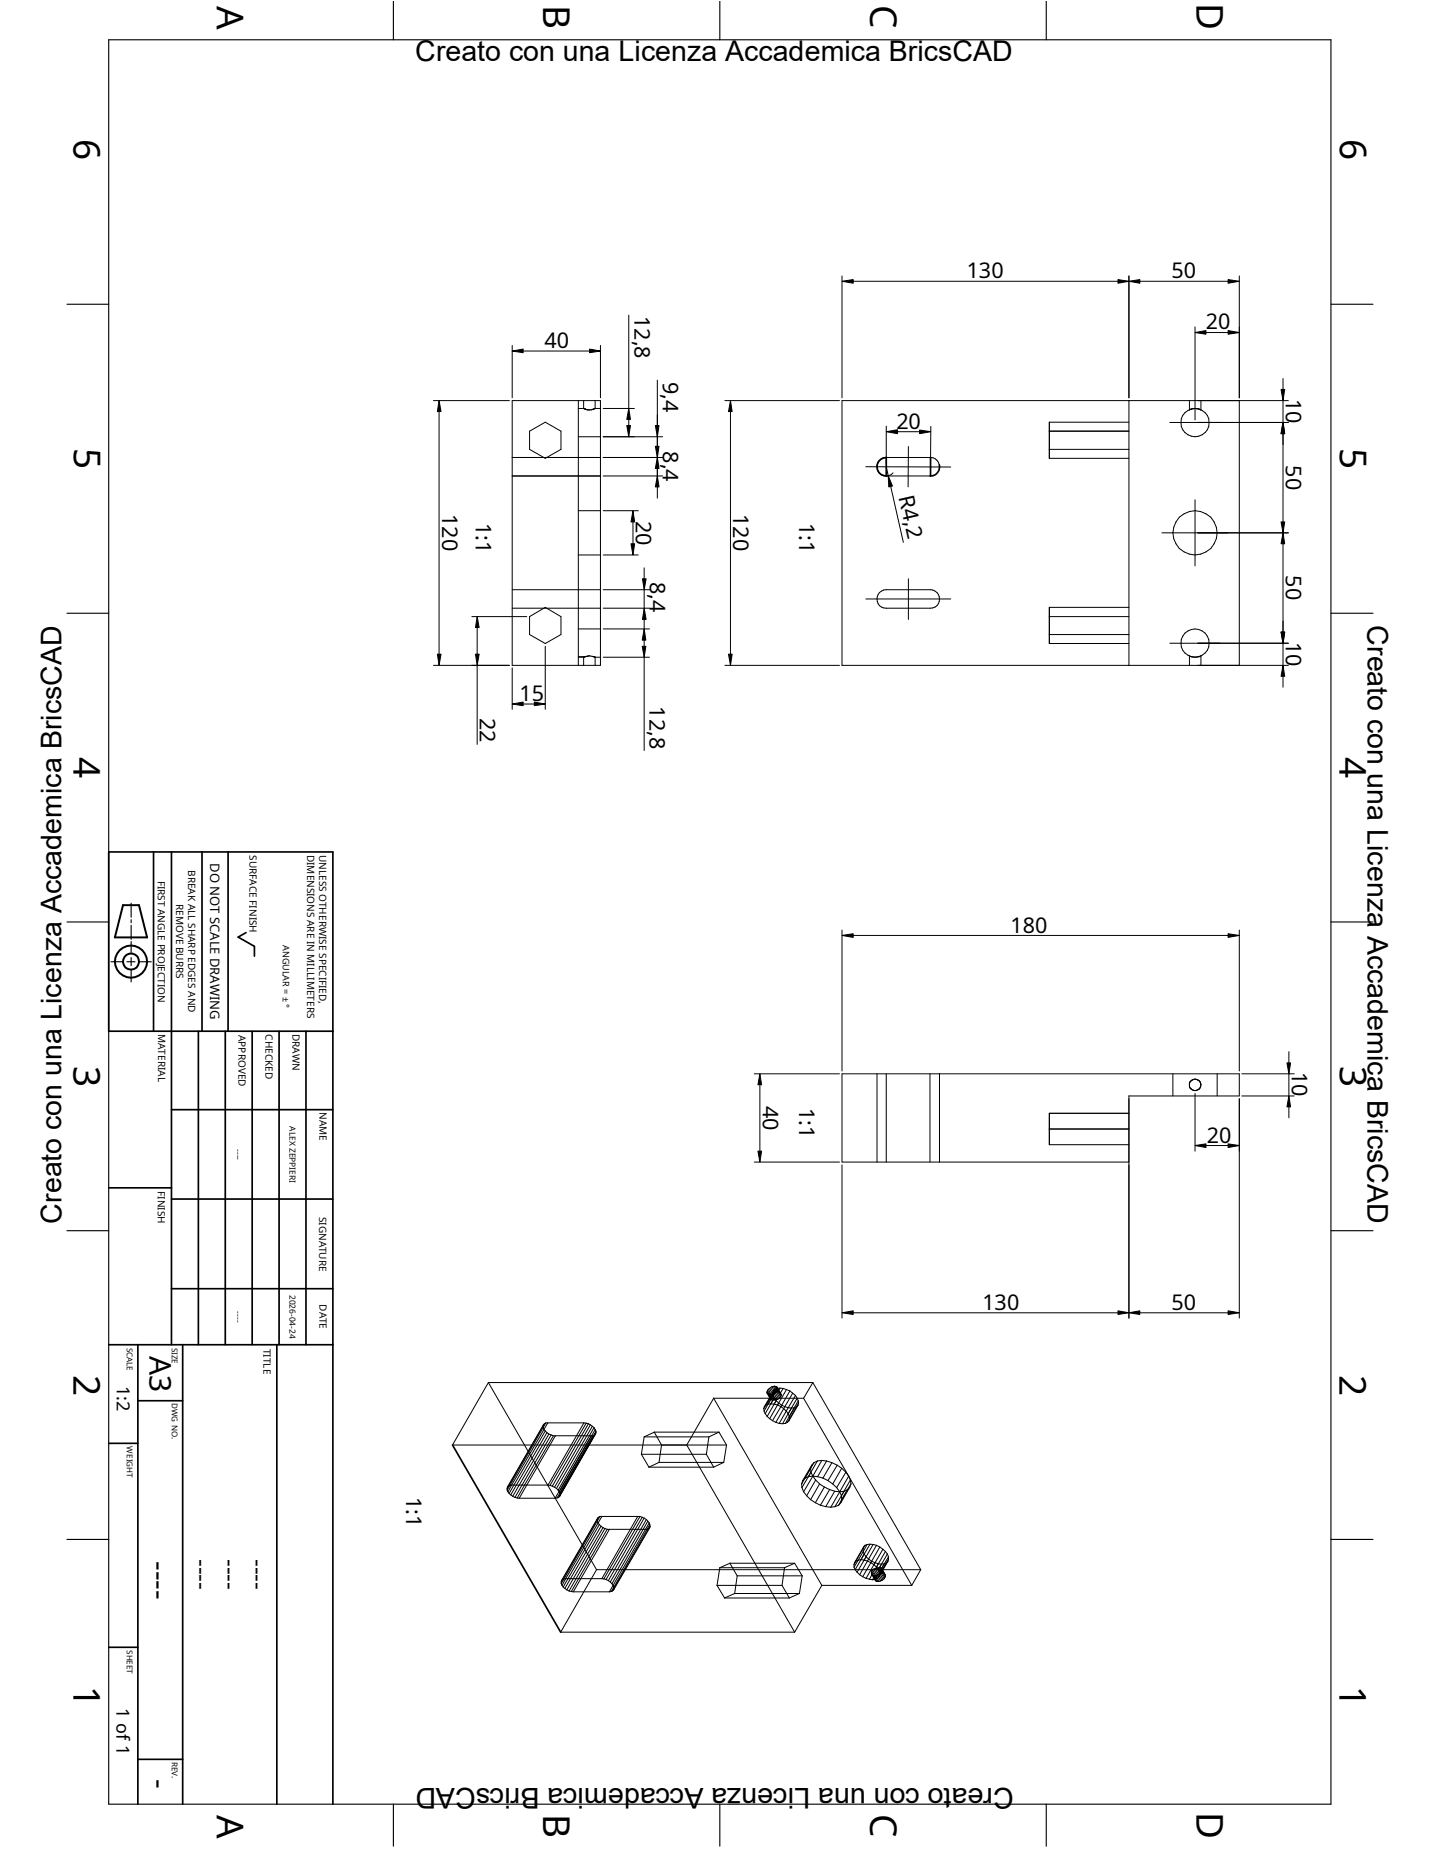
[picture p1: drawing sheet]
<svg xmlns="http://www.w3.org/2000/svg" width="216mm" height="279mm" viewBox="0 0 216 279" stroke-linecap="round" stroke-linejoin="round" font-family="sans-serif">
<g fill="none" stroke="#000" stroke-width=".15">
<path d="M77.4 52.2v7.9M79 53h10.1M90.7 52.2v7.9M95 47.6v14.1M99.3 57.4v15.1M127.2 41.7v18.4M128.9 42.5h40M170.6 41.7v18.4M172.2 42.5h13.3M180.6 49.4v14.1M182.2 50.2h3.3M187.2 41.7v18.4"/>
<path d="M193.8 57.2v1.6M65.5 60.5h11.5M66.3 62.2v36.6M77.4 60.5h13.3v40h-13.3zM77.4 71.9h13.3M77.4 69.1h13.3M80 65.2l2.4-1.4 2.4 1.4v2.7l-2.4 1.4-2.4-1.4zM87.4 61.7h.8M87.4 66h3.3M87.4 77.2h3.3M87.4 60.5v40M88.2 60.5v1.2"/>
<path d="M88.2 61.8l.6 .1 1.1-.1M89.9 60.5v1.2h.8M91.1 71.9h9M91.1 69.1h9M91.1 61.7h4.7M91.1 66h9M91.1 77.2h5.3M95 63.4v.9M95.6 78.9v3.3M99.3 73.6v1.7M109.5 60.5h17.3M110.4 62.2v36.6"/>
<path d="M130.8 70.5l12.8 .1M133.9 64.4v5.7M133.9 70.5l.3 1.4M134.6 73.5l1.9 8.5M134.9 71.5l-.2 .2-.7 .2M135.6 65.2h3.3M137.2 67.5v6.1M140.6 64.4v5.7M141.9 70.6a1.38 1.38 0 0 0-1.3-1.5h-6.7a1.4 1.4 0 0 0-1.4 1.4 1.4 1.4 0 0 0 1.4 1.4h6.7M158.5 67.9h12.1M158.5 65.2h12.1M170.6 63.8h-12.1v5.5h12.1"/>
<path d="M170.6 60.5v40M176.7 63.8h17.9M179.7 60.5v1.4M179.7 61.9h.1M180 61.8l-.3 .1M180 61.8a2.13 2.13 0 0 0-1.2 3.3 2.13 2.13 0 0 0 3.5 0 2.13 2.13 0 0 0-1.2-3.3M180.6 61.7l-.6 .1M180.6 61.7l.5 .1M180.6 75.5v10M181.4 60.5v1.4l-.3-.1M187.2 60.5v40M193.8 60.5v3.3"/>
<path d="M193.8 65.5v13.4M194.6 60.5h-67.4v40h67.4M71.3 93.2h8.3M72.1 94.8v4M77.4 89.1h13.3M77.4 91.9h13.3M80 93.2l2.4-1.4 2.4 1.4v2.7l-2.4 1.3-2.4-1.3zM82.4 97.7v9.5M87.4 99.2h1l.7-.1 .8 .2M87.4 83.9h3.3M87.4 99.3h.8M87.4 95h3.3"/>
<path d="M88.2 99.3v1.2M88.4 99.2l-.2 .1M90.7 99.3h-.8v1.2M91.1 89.1h7.1M91.1 91.9h7.1M91.1 83.9h5.3M91.1 99.3h7M91.1 95h7M97.3 85.8v1.7M97.3 89.1v2.8M97.3 93.6v1.6M97.3 96.7v1"/>
<path d="M97.3 99.3v14.1M130.8 90.5h12.8M132.9 89.5l.6-.3 .4-.1h6.6a1.4 1.4 0 0 1 1.4 1.4 1.4 1.4 0 0 1-1.4 1.4h-6.6a1.39 1.39 0 0 1-1.3-.8 1.39 1.39 0 0 1 .3-1.6zM137.2 87.5v6.1M158.5 93.2h12.1M158.5 95.9h12.1M170.6 91.8h-12.1v5.4h12.1M175.6 80.5h19M176.7 97.2h17.9M179.7 99.1v1.4M179.7 99.1l.3 .1M180 99.2l.6 .1"/>
<path d="M180 99.2a2.13 2.13 0 0 1-1.2-3.3 2.13 2.13 0 0 1 3.5 0 2.13 2.13 0 0 1-1.2 3.3M181.1 99.2l-.5 .1M181.4 99.1v1.4M181.4 99.1l-.3 .1M193.8 82.2v13.3M193.8 97.2v3.3M65.5 100.5h11.5M72.1 100.5v12M77.4 100.9v6.3M79 106.4h1.7M109.5 100.5h17.3M193.8 102.2v1.6"/>
<path d="M127.2 140.5v21.3M128.9 141.4h56.6M187.2 140.5v21.3M194.7 158.9v1.7M114 175.6h12.8M114 162.3h12.8M114.8 163.9v10M127.2 176v23.2M132.5 162.3v13.3M133.9 162.3v13.3M140.5 162.3v13.3M141.9 162.3v13.3"/>
<path d="M158.5 170.6h12.1M170.6 168.2h-12.1v4.8h12.1M170.6 175.6h-43.4v-13.3h60v3.3h-16.6v33.6M177.2 162.3v3.3M180 164.5l.1 .2M180.1 163.2a.83 .83 0 0 0-.4 .7 .83 .83 0 0 0 .4 .8M180.1 163.2a.77 .77 0 0 1 .9 0M180.1 164.7a.77 .77 0 0 0 .9 0M180.1 163.2l-.1 .1M180.6 165.2v8.7M181 163.2l.2 .1M181.2 164.5l-.2 .2"/>
<path d="M181.2 163.3l.1 .2a.86 .86 0 0 1-.1 1M182.2 173.1h3.3M183.9 162.3v3.3M187.2 166v33.2M187.6 165.6h7.9M187.6 162.3h7.9M194.7 162.3v3.3M194.7 167.3v1.6M128.9 198.4h40M172.2 198.4h13.3M73.8 208.9l-5.4 9.5h41.4M73.8 208.9l16.3 28.3"/>
<path d="M73.8 208.9h49M82.1 215.3l-5.4 9.4M82.1 215.3a.87 .87 0 0 0 .3 .9M82.3 215.1l-.2 .2M82.3 215.1l-5.5 9.4M82.4 216.2l-5.5 9.5M82.4 216.2l.2 .3M82.5 215l-5.5 9.5M82.5 215h5.7M82.5 215l-.2 .1M82.6 216.5l-5.4 9.4M82.6 216.5l.3 .2"/>
<path d="M82.8 215l-5.5 9.4M82.9 216.7l.7 .3M82.9 216.7l-5.4 9.4M83.3 216.8l-5.5 9.5M83.6 217l-5.5 9.4M83.6 217h6M83.9 217l-5.5 9.4M88.2 215l-5.4 9.4M88.2 215l.4 .1M88.6 215.1l-5.5 9.4M88.6 215.1h.3M88.9 215.1l.3 .2"/>
<path d="M88.9 215.1l-5.5 9.5M89.2 215.3l-5.4 9.4M89.2 215.3l.3 .2M89.3 217l-5.4 9.4M89.5 215.5l-5.4 9.4M89.5 215.5l.2 .2M89.6 217l-5.4 9.4M89.7 215.7l-5.4 9.5M89.7 215.7l.2 .3M89.8 216.9l-.2 .1M89.8 216.9l-5.4 9.4M89.9 216l-5.4 9.4"/>
<path d="M89.9 216l.1 .3M90 216.7l-5.5 9.4M90 216.7l-.2 .2M90 216.3l-5.4 9.4M90 216.5l-5.4 9.4M90 216.3v.2M90 216.5v.2M96.9 219.8l1.1 1.9M96.9 219.8h9.8M97.3 217.1h9.8M97.3 217.1l-.4 2.7M98.8 216.4l1.1 2-.3 2.6"/>
<path d="M98.8 216.4h9.8M98.8 216.4l-1.5 .7M106.7 219.8l1.1 1.9M107.1 217.1l-.4 2.7M107.8 211.3l-4 7.1 16.3 28.2M107.8 211.3l16.4 28.3M107.8 211.3h13.6M108.6 216.4l-1.5 .7M108.6 216.4l1.2 2M109.8 218.4l-.5 2.6M115.4 212.9v.3M115.4 213.2l.2 .4"/>
<path d="M115.5 212.6l-.1 .3M115.6 213.6l.3 .4M115.7 212.3l-.3 .6M115.7 212.3l-.2 .3M115.9 210.4v.1M115.9 210.4l.1 .2M115.9 210.5l.6 1M115.9 210.3l.3 .4M115.9 210.3v.1M115.9 214l.4 .4M115.9 210.5l.1 .1M116 210.1l-.1 .2"/>
<path d="M116 210.1l.3 .6M116 210.6l.4 .8M116 210.6l.5 .9M116 210.6l.2 .1M116 212.2l-.6 1M116 212.2l-.3 .1M116.1 209.9l.4 .8M116.1 209.9l-.1 .2M116.2 210.7l.3 .5M116.2 210.7l.4 .8M116.2 210.7h.3M116.2 209.8l.5 .8"/>
<path d="M116.3 214.4l.4 .3M116.3 210.7l.5 .8-1.2 2.1M116.3 210.7l.2 .4M116.4 211.4l.1 .1M116.4 209.7l.5 .8M116.4 209.7l-.3 .2M116.5 211.2l-.1 .2M116.5 211.5h.1M116.5 211.5l-.5 .7M116.5 212.1l-.5 .1M116.5 212.1h.1M116.5 212.1l.5 .1"/>
<path d="M116.5 210.7l.5 .8M116.6 211.5h.4M116.6 209.5l.5 .9M116.6 209.5l-.2 .2M116.7 210.6l.1 .1M116.7 210.6l.5 .9M116.7 214.7l.5 .2M116.8 210.5l-1.1 1.8M116.8 210.5v.4M116.8 210.9l-.8 1.3M116.8 210.9l.2 .4M116.8 209.5l.5 .8"/>
<path d="M116.8 209.5h-.2M116.9 210.2l-1.4 2.4M116.9 210.2l-.1 .3M116.9 210.5l.1 .1M116.9 210.5l-.4 .2M116.9 210.5l.5 1M117 211.3l-.5 .8M117 211.3l.3 .4M117 212.2l-1.1 1.8M117 212.2l.5 .1M117 210.5l-.5 .7M117 209.5l.4 .6"/>
<path d="M117 209.5h-.2M117 209.5h.3M117.1 210l-1.4 2.3M117.1 210l-.2 .2M117.1 210.4h.1M117.1 210.4l.5 1M117.1 210.4l-.1 .1M117.2 209.5l.5 .9M117.2 211.5h-.2M117.2 214.9l.5 .2M117.3 211.7l-.3 .5M117.3 210.3v.1"/>
<path d="M117.3 211.7l.3 .3M117.3 210.3l.5 .9M117.3 210.3l-.4 .2M117.3 210.4h-.2M117.3 211.5h.1M117.3 211.5l-.3 .7M117.3 211.5h-.1M117.3 209.5l.2 .3M117.3 209.5l.1 .2M117.4 210.1l.1 .2M117.4 210.1l.5 1M117.4 210.1l-.1 .2"/>
<path d="M117.4 209.8l-.4 .7M117.4 209.7l.5 .9M117.4 209.8l-.3 .2M117.4 209.9l.6 1M117.4 209.9v.2M117.4 209.7l.1 .1M117.5 209.8l.4 .6M117.5 209.8l.5 .9M117.5 209.8l-.1 .1M117.5 212.3l.5 .3M117.5 210.3l-.2 .1M117.5 210.3l.2 .1"/>
<path d="M117.6 212l-1.3 2.4M117.6 212l.5 .3M117.6 211.4l-.2 .1M117.7 210.4h.2M117.7 215.1h.5M117.8 211.2l-.2 .2M117.9 210.4v.1M117.9 209.8h.4M117.9 209.8l-.4 .5M117.9 209.8h-.5M117.9 210.5v.1M117.9 210.6l.1 .1"/>
<path d="M117.9 211.1l-.1 .1M118 212.6l.4 .3M118 210.7v.2M118 210.9l-.1 .2M118.1 212.3l1 .4 .5 .1M118.1 212.3l-1.4 2.4M118.3 209.8l.5 .2M118.3 209.8l-.4 .7M118.4 212.9l-1.2 2M118.4 212.9l.4 .3M118.7 215.1h-.5M118.8 213.2l-1.1 1.9"/>
<path d="M118.8 213.2l.3 .4M118.8 210l-1.3 2.3M118.8 210l.5 .2M119 214.9l-.3 .2M119.1 213.6l-.9 1.5M119.1 213.6l.2 .4M119.2 214.7l-.2 .2M119.3 214v.4M119.3 214l-.6 1.1M119.3 214.4l-.1 .3M119.3 214.4l-.3 .5M119.3 210.2l.9 .7"/>
<path d="M119.3 210.2l-1.3 2.4M119.6 212.8l-.5 .8M119.8 210.5l-1.4 2.4M120 212.7l-.4 .1M120 212.7l-.7 1.3M120.2 210.9l-1.4 2.3M120.2 210.9l.2 .4M120.4 211.3l.2 .4M120.4 211.3l-1.3 2.3M120.6 212.3l-1.4 2.4M120.6 212.3l-.6 .4M120.6 211.7v.3"/>
<path d="M120.6 211.7l-1.3 2.3M120.6 212l-1.3 2.4M120.6 212v.3M121.4 211.3l16.4 28.3M122.8 208.9l-1.4 2.4M122.8 208.9l16.3 28.3M76.6 224.9v.3M76.6 225.2l.2 .2M76.7 224.7l-.1 .2M76.8 225.4l.1 .3M76.8 224.5l-.2 .4M76.8 224.5l-.1 .2"/>
<path d="M76.9 225.7l.3 .2M77 224.5l-.4 .7M77 224.5h-.2M77.2 225.9l.3 .2M77.3 224.4h5.5M77.3 224.4l-.5 1M77.3 224.4l-.3 .1M77.5 226.1l.3 .2M77.8 226.3l.3 .1M78.1 226.4h.3M78.4 226.4h5.5M82.8 224.4l.3 .1"/>
<path d="M83.1 224.5l.3 .1M83.4 224.6l.4 .1M83.8 224.7l.3 .2M84.1 224.9l.2 .3M84.2 226.4h-.3M84.3 225.2l.2 .2M84.4 226.3l-.2 .1M84.5 225.4l.1 .3M84.5 226.1l-.1 .2M84.6 225.7v.2M84.6 225.9l-.1 .2M84.8 239.3l.1 .3"/>
<path d="M84.8 239.1v.2M84.8 238.8v.3M84.9 239.6l.2 .2M85 238.7l-.2 .4M85 238.7l-.2 .1M85.1 239.8l.2 .2M85.2 238.6l-.4 .7M85.2 238.6l-.2 .1M85.5 238.5l-.6 1.1M85.5 238.5h5.4M85.5 238.5l-.3 .1M90.1 237.2l-5.4 9.4h35.4"/>
<path d="M90.1 237.2h49M90.3 229.4l-5.5 9.4M90.3 229.4a.87 .87 0 0 0 .3 1M90.4 229.3l-5.4 9.4M90.4 229.3l-.1 .1M90.6 230.4l-5.5 9.4M90.6 230.4l.2 .2M90.6 229.2l-5.4 9.4M90.6 229.2h6.1M90.6 229.2l-.2 .1M90.8 230.6l-5.5 9.4M90.8 230.6l.3 .2"/>
<path d="M90.9 229.2l-5.4 9.3M90.9 238.5l.3 .1M91.1 230.8l-5.5 9.4M91.1 230.8l.3 .2M91.2 238.6l.4 .1M91.4 231l-5.4 9.4M91.4 231l.3 .1M91.6 238.7l.3 .1M91.7 231.1l-5.4 9.4M91.9 238.8l.3 .3M92.1 231.1l-5.5 9.4M92.2 239.1l.3 .2"/>
<path d="M92.5 239.3l.1 .3M92.6 239.6l-.5 .9M92.6 239.6l.2 .2M92.8 239.8l-.5 .7M92.8 239.8v.2M96.4 229.2l-5.5 9.3M96.7 229.2l-5.5 9.4M96.7 229.2l.3 .1M97 229.3l-5.4 9.4M97 229.3l.3 .1M97.3 229.4l-5.4 9.4M97.3 229.4l.4 .2"/>
<path d="M97.7 229.6l.4 .5M97.7 229.6l-5.5 9.5M97.9 229.9l-5.4 9.4M98 221.7h9.8M98.1 230.1l-5.5 9.5M98.1 230.1l.1 .3M98.2 230.4l-5.4 9.4M98.2 230.8l-5.5 9.4M98.2 230.4v.2M98.2 230.8l-.4 .3h-6.1M98.2 230.6l-5.4 9.4M98.2 230.6v.2"/>
<path d="M99.6 221h9.7M99.6 221l-1.6 .7M108.3 239.6l1.2 1.9M108.3 239.6h9.9M108.8 236.9h9.7M108.8 236.9l-.5 2.7M109.3 221l-1.5 .7M110.3 236.2l1.1 1.9M110.3 236.2h9.8M110.3 236.2l-1.5 .7M111.4 238.1l-.4 2.7M111.4 238.1h9.8"/>
<path d="M118.2 239.6l1.1 1.9M118.5 236.9l-.3 2.7M120.1 236.2l1.1 1.9M120.1 236.2l-1.6 .7M121.1 224.2l.1 .6M121.2 224.8l.2 .6M121.2 238.1l-.4 2.7M121.3 223.7l-.2 .5M121.4 225.4l.5 .6M121.6 223.4l-.3 .3M121.9 226l.6 .6M122.1 223.1l-.9 1.7"/>
<path d="M122.1 223.1l-.5 .3M122.5 221.9l-1.4 2.3M122.5 221.9v.6M122.5 226.6l.7 .5M122.5 222.5l-.4 .6M122.5 222.5l.3 .6M122.6 221.4l-1.3 2.3M122.6 221.4l-.1 .5M122.8 223.1l-1.4 2.3M122.8 223.1h-.7M122.8 223.1h.7M122.8 223.1l.4 .5"/>
<path d="M123 221l-1.4 2.4M123 221l-.4 .4M123.2 227.1l.8 .4M123.2 223.6l-1.3 2.4M123.2 223.6l.6 .6M123.5 220.8l-.5 .2M123.5 220.8l-1.4 2.3M123.5 223.1l.8 .3M123.8 224.2l-1.3 2.4M123.8 224.2l.7 .5M124 227.5l.8 .2M124.2 239.6h13.6"/>
<path d="M124.2 220.7l-1.4 2.4M124.2 220.7l.7 .1M124.2 220.7l-.7 .1M124.2 239.6l-4.1 7M124.3 223.4l.8 .3M124.5 224.7l-1.3 2.4M124.5 224.7l.8 .4M124.8 227.7l.7 .1M124.9 220.8l-1.4 2.3M124.9 220.8l.8 .2M125.1 223.7l.7 .5M125.3 225.1l-1.3 2.4"/>
<path d="M125.3 225.1l.8 .2M125.7 221l-1.4 2.4M125.7 221l.8 .4M125.8 224.2l.6 .6M126.1 225.3l.8 .1M126.1 225.3l-1.3 2.4M126.2 227.7l-.7 .1M126.4 224.8l.5 .6M126.5 221.4l-1.4 2.3M126.5 221.4l.7 .5M126.7 227.5l-.5 .2M126.9 225.4l.2 .6"/>
<path d="M126.9 225.4l-1.4 2.4M127 227.1l-.3 .4M127.1 226l-.9 1.7M127.1 226l.1 .6M127.2 221.9l-1.4 2.3M127.2 221.9l.6 .6M127.2 226.6l-.2 .5M127.2 226.6l-.5 .9M127.6 225.3l-.5 .7M127.6 225.3l-.7 .1M127.8 222.5l.4 .6M127.8 222.5l-1.4 2.3"/>
<path d="M128.1 225.1l-.5 .2M128.1 225.1l-.9 1.5M128.2 223.1l-1.3 2.3M128.2 223.1l.3 .5M128.4 224.7l-1.4 2.4M128.4 224.7l-.3 .4M128.5 223.6l-1.4 2.4M128.5 223.6l.1 .6M128.6 224.2l-.2 .5M128.6 224.2l-1.4 2.4M129 236.4v.4M129 236.8l.2 .4"/>
<path d="M129.1 236.1l-.1 .3M129.2 237.2l.3 .4M129.3 235.9l-.3 .5M129.3 235.9l-.2 .2M129.5 237.6l.4 .4M129.7 235.8l-.7 1M129.7 235.8l-.4 .1M129.9 238l.4 .3M130.1 235.7l-.9 1.5M130.1 235.7l.5 .1M130.1 235.7l-.4 .1M130.3 238.3l.6 .2"/>
<path d="M130.5 233.8l-.1 .3 .2 .7M130.5 233.8l-1.4 2.3M130.6 234.8l-.5 .9M130.6 234.8l.3 .4M130.6 235.8l-1.1 1.8M130.6 235.8l1 .3M130.7 233.5l-1.4 2.4M130.7 233.5l-.2 .3M130.9 235.2l-.3 .6M130.9 235.2l.8 .7M130.9 238.5l.5 .1M131 233.4l-.3 .1"/>
<path d="M131 233.4l-1.3 2.4M131.4 238.6l.4 .1M131.4 233.3l-1.3 2.4M131.4 233.3l-.4 .1M131.4 233.3l.5 .1M131.6 236.1l-1.3 2.2M131.6 236.1l.4 .3M131.7 237.7l.6 1.2M131.7 237.7v.2M131.7 237.5v.2M131.7 237.5l.3 .6M131.7 237.9l.5 .9"/>
<path d="M131.7 235.9l-.1 .2M131.7 235.9l.5 .2M131.7 237.9v.1M131.7 237.4l.5 .7M131.7 237.4v.1M131.7 238h.1M131.7 238l-.3 .6M131.8 238l.4 .7M131.8 237.2l.5 .9M131.8 237.2l-.1 .2M131.8 238l.2 .1M131.9 233.4l-1.3 2.4"/>
<path d="M131.9 233.4l.5 .1M132 238.1l.5 .9M132 238.1l.2 .4M132 238.1h.2M132 237.1l-.2 .1M132 237.1l.5 .9M132 236.4l.4 .4M132.2 238.1l.4 .9M132.2 238.1l-.4 .6M132.2 238.1l.1 .3M132.2 236.1l-1.3 2.4M132.2 237h.1"/>
<path d="M132.2 238.7v.1M132.2 238.5v.2M132.2 236.1h.1M132.2 236.1l.5 .2M132.2 237l-.2 .1M132.2 237l.5 .9M132.2 238.8l.1 .1M132.2 238.6l-.4 .1M132.3 238.4l-.1 .1M132.3 238.1l.1 .1M132.3 238.9l.2 .1M132.3 238.1l.5 .9"/>
<path d="M132.3 238.1h-.1M132.4 238.2l-.1 .2M132.4 233.5l-2.5 4.5M132.4 233.5l.5 .3M132.4 236.9l.5 .8M132.4 236.8l-.1 .2M132.4 236.8l.3 .4M132.4 236.9l-.1 .1M132.5 239h.3M132.5 238l.6 .9M132.5 238.1l-.1 .1M132.5 238v.1"/>
<path d="M132.5 238l-.2 .1M132.6 238.5l-.4 .1M132.7 236.9l.4 .9M132.7 236.9h.3M132.7 236.9h-.3M132.7 238h-.2M132.7 238l-.5 .6M132.7 236.3l-.3 .5M132.7 237.9l.6 .9M132.7 236.3h.5M132.7 237.9l.1 .1M132.7 237.2l.1 .4"/>
<path d="M132.7 237.9v.1M132.8 238.3l-.2 .2M132.8 237.6l.1 .4M132.9 237.7l.1 .1M132.9 237.7l.5 1M132.9 237.7h.1M132.9 238l-.3 .5M132.9 237.7l-.2 .2M132.9 238l-.1 .3M132.9 233.8l.5 .3M132.9 233.8l-1.3 2.3M133 237.8l-.5 .3"/>
<path d="M133 236.9l.5 .9M133 236.9h.1M133 237.5l.6 1M133.1 238.9l-.3 .1M133.1 236.9l.5 .9M133.1 237.4l.6 1M133.1 237.4l-.2 .3M133.1 237.8h-.1M133.2 236.3l-.4 .6 .5 .8M133.2 237l.5 1M133.2 237.1l.6 1M133.2 237.2l.6 1"/>
<path d="M133.2 237v.2M133.2 237h.1M133.2 237.2l-.1 .2M133.3 238.8l-.2 .1M133.3 237.7l.2 .1M133.3 237.7l-.2 .1M133.4 234.1l-1.4 2.3M133.4 234.1l.4 .3M133.5 237.8h.1M133.6 236.3l-.4 .7-.1-.1M133.6 238.5l-.3 .3M133.6 236.3h-.4"/>
<path d="M133.6 237.8l.1 .2M133.7 238l.1 .1M133.8 234.4l-1.4 2.4M133.8 238.2l-.2 .3M133.8 238.1v.1M133.8 234.4l.3 .4M133.9 236.1l-1 1.9M133.9 236.1l-.3 .2M134.1 234.8l.1 .4M134.1 234.8l-1.4 2.4M134.2 235.9l-1.4 2.4M134.2 235.9l-.3 .2"/>
<path d="M134.2 235.2l-1.4 2.4M134.2 235.2v.4M134.2 235.6l-1.3 2.4M134.2 235.6v.3M139.1 237.2l-1.3 2.4M85.3 240l.3 .2M85.6 240.2l.4 .2M86 240.4l.3 .1M86.3 240.5h.3M86.6 240.5h5.5M92.3 240.5h-.2M92.5 240.4l-.2 .1"/>
<path d="M92.7 240.2l-.2 .2M92.8 240l-.3 .4M92.8 240l-.1 .2M109.5 241.5h9.8M111 240.8h9.8M111 240.8l-1.5 .7M120.8 240.8l-1.5 .7"/>
<circle cx="180.5" cy="80.5" r="3.3"/>
</g>
<g fill="none" stroke="#000" stroke-width=".25">
<path d="M134 71.9a1.4 1.4 0 0 1-1.5-1.3 1.4 1.4 0 0 1 1.4-1.5v2.8M140.6 69.1v2.8a1.4 1.4 0 0 0 1.3-1.6M23.2 128.7v27.1M25.9 128.7v74.5M30.5 128.7v27.1M34.5 128.7v27.1M30 155.8v47.4M34 155.8v47.4M37.2 140.9l-1.2 .7 2.4 1.4v1.5M38.1 155.8v47.4M42.2 155.8v47.4M46.2 155.8v47.4"/>
<path d="M50.3 155.8h-33.9v-27.1h33.9v143.9M16.4 179.5h9.5M25.9 167.7h24.4M25.9 181.2h24.4M25.9 194.7h24.4M16.4 203.2h33.9M16.4 218.1h4.4M20.8 211.7h6.8M20.8 203.2v69.4M27.6 203.2v69.4M41.8 203.2v69.4M68.4 218.4l16.3 28.2"/>
<path d="M16.4 248.9h4.4M20.8 265.9h6.8"/>
</g>
<g fill="none" stroke="#000" stroke-width=".17">
<path d="M16.4 6h184.7v266.6h-184.7zM59.4 .2v5.8M108.8 .2v5.8M158.1 .2v5.8M10.1 46h6.3M201.1 46h6.3M10.1 92.7h6.3M201.1 92.7h6.3M10.1 139.3h6.3M19.8 136.5v2.1M19.8 139v.4M19.8 139.8v2.1"/>
<path d="M201.1 139.3h6.3M16.8 145.3h1.8M19.2 145.3h1.2M19.8 142.3v1.8M19.8 144.7v1.2M19.8 146.5v1.9M21 145.3h1.9M10.1 186h6.3M201.1 186h6.3M10.1 232.6h6.3M201.1 232.6h6.3M59.4 272.6v6.4"/>
<path d="M108.8 272.6v6.4M158.1 272.6v6.4"/>
</g>
<g fill="none" stroke="#000" stroke-width=".3">
<path d="M18.6 136.8h2.4l1.2 4.8h-4.8z"/>
<circle cx="19.8" cy="145.3" r="2.42"/>
<circle cx="19.8" cy="145.3" r="1.21"/>
</g>
<g fill="#000" stroke="#000" stroke-width=".15">
<path d="M77.4 53l1.6-.3v.6z" fill-rule="evenodd"/>
<path d="M89.1 52.7l1.6 .3-1.6 .3z" fill-rule="evenodd"/>
<path d="M127.2 42.5l1.7-.3v.6z" fill-rule="evenodd"/>
<path d="M168.9 42.2l1.7 .3-1.7 .3z" fill-rule="evenodd"/>
<path d="M170.6 42.5l1.6-.3v.6z" fill-rule="evenodd"/>
<path d="M180.6 50.2l1.6-.2v.5z" fill-rule="evenodd"/>
<path d="M185.5 42.2l1.7 .3-1.7 .3z" fill-rule="evenodd"/>
<path d="M185.5 50l1.7 .2-1.7 .3z" fill-rule="evenodd"/>
<path d="M193.5 58.8h.6l-.3 1.7z" fill-rule="evenodd"/>
<path d="M66.3 60.5l.3 1.7h-.5z" fill-rule="evenodd"/>
<path d="M94.7 64.3h.5l-.2 1.7z" fill-rule="evenodd"/>
<path d="M95 61.7l.2 1.7h-.5z" fill-rule="evenodd"/>
<path d="M95.6 77.2l.3 1.7h-.6z" fill-rule="evenodd"/>
<path d="M99 64.3h.6l-.3 1.7z" fill-rule="evenodd"/>
<path d="M99 67.4h.6l-.3 1.7z" fill-rule="evenodd"/>
<path d="M99.3 69.1l.3 1.7h-.6z" fill-rule="evenodd"/>
<path d="M99.3 71.9l.3 1.7h-.6z" fill-rule="evenodd"/>
<path d="M110.4 60.5l.2 1.7h-.5z" fill-rule="evenodd"/>
<path d="M134.2 71.9l.6 1.5-.5 .2z" fill-rule="evenodd"/>
<path d="M133.9 65.2l1.7-.3v.6z" fill-rule="evenodd"/>
<path d="M138.9 65l1.7 .2-1.7 .3z" fill-rule="evenodd"/>
<path d="M193.5 78.9h.6l-.3 1.6z" fill-rule="evenodd"/>
<path d="M193.8 63.8l.3 1.7h-.6z" fill-rule="evenodd"/>
<path d="M193.8 63.8l.3 1.7h-.6z" fill-rule="evenodd"/>
<path d="M66.1 98.8h.5l-.3 1.7z" fill-rule="evenodd"/>
<path d="M71.8 98.8h.6l-.3 1.7z" fill-rule="evenodd"/>
<path d="M72.1 93.2l.3 1.6h-.6z" fill-rule="evenodd"/>
<path d="M95.3 82.2h.6l-.3 1.7z" fill-rule="evenodd"/>
<path d="M97 97.7h.6l-.3 1.6z" fill-rule="evenodd"/>
<path d="M97.1 87.5h.5l-.3 1.6z" fill-rule="evenodd"/>
<path d="M97.3 95l.3 1.7h-.6z" fill-rule="evenodd"/>
<path d="M97.3 91.9l.3 1.7h-.5z" fill-rule="evenodd"/>
<path d="M110.1 98.8h.5l-.2 1.7z" fill-rule="evenodd"/>
<path d="M193.5 95.5h.6l-.3 1.7z" fill-rule="evenodd"/>
<path d="M193.5 95.5h.6l-.3 1.7z" fill-rule="evenodd"/>
<path d="M193.8 80.5l.3 1.7h-.6z" fill-rule="evenodd"/>
<path d="M77.4 106.4l1.6-.3v.5z" fill-rule="evenodd"/>
<path d="M80.7 106.1l1.7 .3-1.7 .2z" fill-rule="evenodd"/>
<path d="M193.8 100.5l.3 1.7h-.6z" fill-rule="evenodd"/>
<path d="M127.2 141.4l1.7-.3v.5z" fill-rule="evenodd"/>
<path d="M185.5 141.1l1.7 .3-1.7 .2z" fill-rule="evenodd"/>
<path d="M114.5 173.9h.6l-.3 1.7z" fill-rule="evenodd"/>
<path d="M114.8 162.3l.3 1.6h-.6z" fill-rule="evenodd"/>
<path d="M180.6 173.1l1.6-.3v.6z" fill-rule="evenodd"/>
<path d="M185.5 172.8l1.7 .3-1.7 .3z" fill-rule="evenodd"/>
<path d="M194.4 160.6h.6l-.3 1.7z" fill-rule="evenodd"/>
<path d="M194.7 165.6l.3 1.7h-.6z" fill-rule="evenodd"/>
<path d="M127.2 198.4l1.7-.3v.5z" fill-rule="evenodd"/>
<path d="M168.9 198.1l1.7 .3-1.7 .2z" fill-rule="evenodd"/>
<path d="M170.6 198.4l1.6-.3v.5z" fill-rule="evenodd"/>
<path d="M185.5 198.1l1.7 .3-1.7 .2z" fill-rule="evenodd"/>
</g>
<g font-size="5.6">
<text x="32.8" y=".9" transform="rotate(90 32.8 .9)">A</text>
<text x="82.1" y=".7" transform="rotate(90 82.1 .7)">B</text>
<text x="131.4" y=".8" transform="rotate(90 131.4 .8)">C</text>
<text x="180.8" y=".5" transform="rotate(90 180.8 .5)">D</text>
<text x="11.1" y="21" transform="rotate(90 11.1 21)">6</text>
<text x="202.4" y="21" transform="rotate(90 202.4 21)">6</text>
<text x="11.1" y="67.7" transform="rotate(90 11.1 67.7)">5</text>
<text x="202.4" y="67.7" transform="rotate(90 202.4 67.7)">5</text>
<text x="11.1" y="114.4" transform="rotate(90 11.1 114.4)">4</text>
<text x="202.4" y="114.4" transform="rotate(90 202.4 114.4)">4</text>
<text x="11.1" y="161.1" transform="rotate(90 11.1 161.1)">3</text>
<text x="202.4" y="161.1" transform="rotate(90 202.4 161.1)">3</text>
<text x="11.1" y="207.7" transform="rotate(90 11.1 207.7)">2</text>
<text x="202.4" y="207.7" transform="rotate(90 202.4 207.7)">2</text>
<text x="11.1" y="254.7" transform="rotate(90 11.1 254.7)">1</text>
<text x="202.4" y="254.7" transform="rotate(90 202.4 254.7)">1</text>
<text x="32.8" y="274.2" transform="rotate(90 32.8 274.2)">A</text>
<text x="82.1" y="274.1" transform="rotate(90 82.1 274.1)">B</text>
<text x="131.4" y="274.1" transform="rotate(90 131.4 274.1)">C</text>
<text x="180.8" y="273.8" transform="rotate(90 180.8 273.8)">D</text>
</g>
<g font-size="4.5">
<text x="22.6" y="204.8" transform="rotate(90 22.6 204.8)">A3</text>
<text x="22.6" y="235.8" transform="rotate(90 22.6 235.8)">----</text>
<text x="22.6" y="268.9" transform="rotate(90 22.6 268.9)">-</text>
</g>
<g font-size="4.3">
<text x="62.7" y="9.2">Creato con una Licenza Accademica BricsCAD</text>
<text x="206.6" y="94.5" transform="rotate(90 206.6 94.5)">Creato con una Licenza Accademica BricsCAD</text>
<text x="9.3" y="184.9" transform="rotate(-90 9.3 184.9)">Creato con una Licenza Accademica BricsCAD</text>
<text x="153.2" y="270.2" transform="rotate(-180 153.2 270.2)">Creato con una Licenza Accademica BricsCAD</text>
</g>
<g font-size="3.6">
<text x="29.3" y="235.6" transform="rotate(90 29.3 235.6)">----</text>
<text x="33.6" y="235.6" transform="rotate(90 33.6 235.6)">----</text>
<text x="37.8" y="235.6" transform="rotate(90 37.8 235.6)">----</text>
</g>
<g font-size="3.3">
<text x="95.8" y="47.8" transform="rotate(90 95.8 47.8)">12,8</text>
<text x="146" y="42.1">130</text>
<text x="177" y="42.1">50</text>
<text x="82.3" y="52.6">40</text>
<text x="182.2" y="49.8">20</text>
<text x="100.1" y="57.7" transform="rotate(90 100.1 57.7)">9,4</text>
<text x="135.4" y="64.8">20</text>
<text x="194.3" y="60.3" transform="rotate(90 194.3 60.3)">10</text>
<text x="100.1" y="68.2" transform="rotate(90 100.1 68.2)">8,4</text>
<text x="194.3" y="70.3" transform="rotate(90 194.3 70.3)">50</text>
<text x="66.8" y="77.7" transform="rotate(90 66.8 77.7)">120</text>
<text x="110.8" y="77.7" transform="rotate(90 110.8 77.7)">120</text>
<text x="135.8" y="75.1" transform="rotate(77 135.8 75.1)">R4,2</text>
<text x="71.9" y="79" transform="rotate(90 71.9 79)">1:1</text>
<text x="96.1" y="78.7" transform="rotate(90 96.1 78.7)">20</text>
<text x="120.7" y="79" transform="rotate(90 120.7 79)">1:1</text>
<text x="98.2" y="88" transform="rotate(90 98.2 88)">8,4</text>
<text x="194.3" y="87" transform="rotate(90 194.3 87)">50</text>
<text x="194.3" y="96.9" transform="rotate(90 194.3 96.9)">10</text>
<text x="78.5" y="105.9">15</text>
<text x="98.1" y="106.7" transform="rotate(90 98.1 106.7)">12,8</text>
<text x="72.5" y="108.5" transform="rotate(90 72.5 108.5)">22</text>
<text x="152.7" y="140.9">180</text>
<text x="115.2" y="167.1" transform="rotate(90 115.2 167.1)">40</text>
<text x="120.7" y="167.4" transform="rotate(90 120.7 167.4)">1:1</text>
<text x="195.2" y="162" transform="rotate(90 195.2 162)">10</text>
<text x="182.3" y="172.7">20</text>
<text x="148.4" y="197.9">130</text>
<text x="177" y="197.9">50</text>
<text x="61.3" y="226.2" transform="rotate(90 61.3 226.2)">1:1</text>
</g>
<g font-size="2.7">
<text x="17.7" y="209.4" transform="rotate(90 17.7 209.4)">1:2</text>
<text x="17.6" y="258.1" transform="rotate(90 17.6 258.1)">1 of 1</text>
</g>
<text font-size="2" x="31.8" y="130.4" transform="rotate(90 31.8 130.4)">DO NOT SCALE DRAWING</text>
<g font-size="1.5">
<text x="28.4" y="131.5" transform="rotate(90 28.4 131.5)">BREAK ALL SHARP EDGES AND</text>
<text x="37.7" y="129.2" transform="rotate(90 37.7 129.2)">SURFACE FINISH</text>
<text x="46.4" y="129.2" transform="rotate(90 46.4 129.2)">DIMENSIONS ARE IN MILLIMETERS</text>
<text x="48.2" y="129.2" transform="rotate(90 48.2 129.2)">UNLESS OTHERWISE SPECIFIED,</text>
<text x="23.8" y="133.1" transform="rotate(90 23.8 133.1)">FIRST ANGLE PROJECTION</text>
<text x="26.6" y="136.6" transform="rotate(90 26.6 136.6)">REMOVE BURRS</text>
<text x="23.9" y="156.3" transform="rotate(90 23.9 156.3)">MATERIAL</text>
<text x="36" y="156.4" transform="rotate(90 36 156.4)">APPROVED</text>
<text x="40.1" y="156.3" transform="rotate(90 40.1 156.3)">CHECKED</text>
<text x="44.2" y="156.3" transform="rotate(90 44.2 156.3)">DRAWN</text>
<text x="48.3" y="168.1" transform="rotate(90 48.3 168.1)">NAME</text>
<text x="23.8" y="180" transform="rotate(90 23.8 180)">FINISH</text>
<text x="48.2" y="183.9" transform="rotate(90 48.2 183.9)">SIGNATURE</text>
<text x="48.3" y="197.1" transform="rotate(90 48.3 197.1)">DATE</text>
<text x="39.8" y="203.8" transform="rotate(90 39.8 203.8)">TITLE</text>
</g>
<text font-size="1.4" x="42.8" y="142.8" transform="rotate(90 42.8 142.8)">ANGULAR = ± °</text>
<g font-size="1.3">
<text x="35.6" y="173.6" transform="rotate(90 35.6 173.6)">----</text>
<text x="43.7" y="170.2" transform="rotate(90 43.7 170.2)">ALEX ZEPPIERI</text>
<text x="43.7" y="195.7" transform="rotate(90 43.7 195.7)">2026-04-24</text>
<text x="35.6" y="198.2" transform="rotate(90 35.6 198.2)">----</text>
</g>
<g font-size="1.2">
<text x="19.2" y="203.6" transform="rotate(90 19.2 203.6)">SCALE</text>
<text x="26" y="203.6" transform="rotate(90 26 203.6)">SIZE</text>
<text x="26" y="212.1" transform="rotate(90 26 212.1)">DWG NO.</text>
<text x="19.2" y="218.6" transform="rotate(90 19.2 218.6)">WEIGHT</text>
<text x="19.2" y="249.4" transform="rotate(90 19.2 249.4)">SHEET</text>
<text x="26" y="266.2" transform="rotate(90 26 266.2)">REV.</text>
</g>
</svg>
